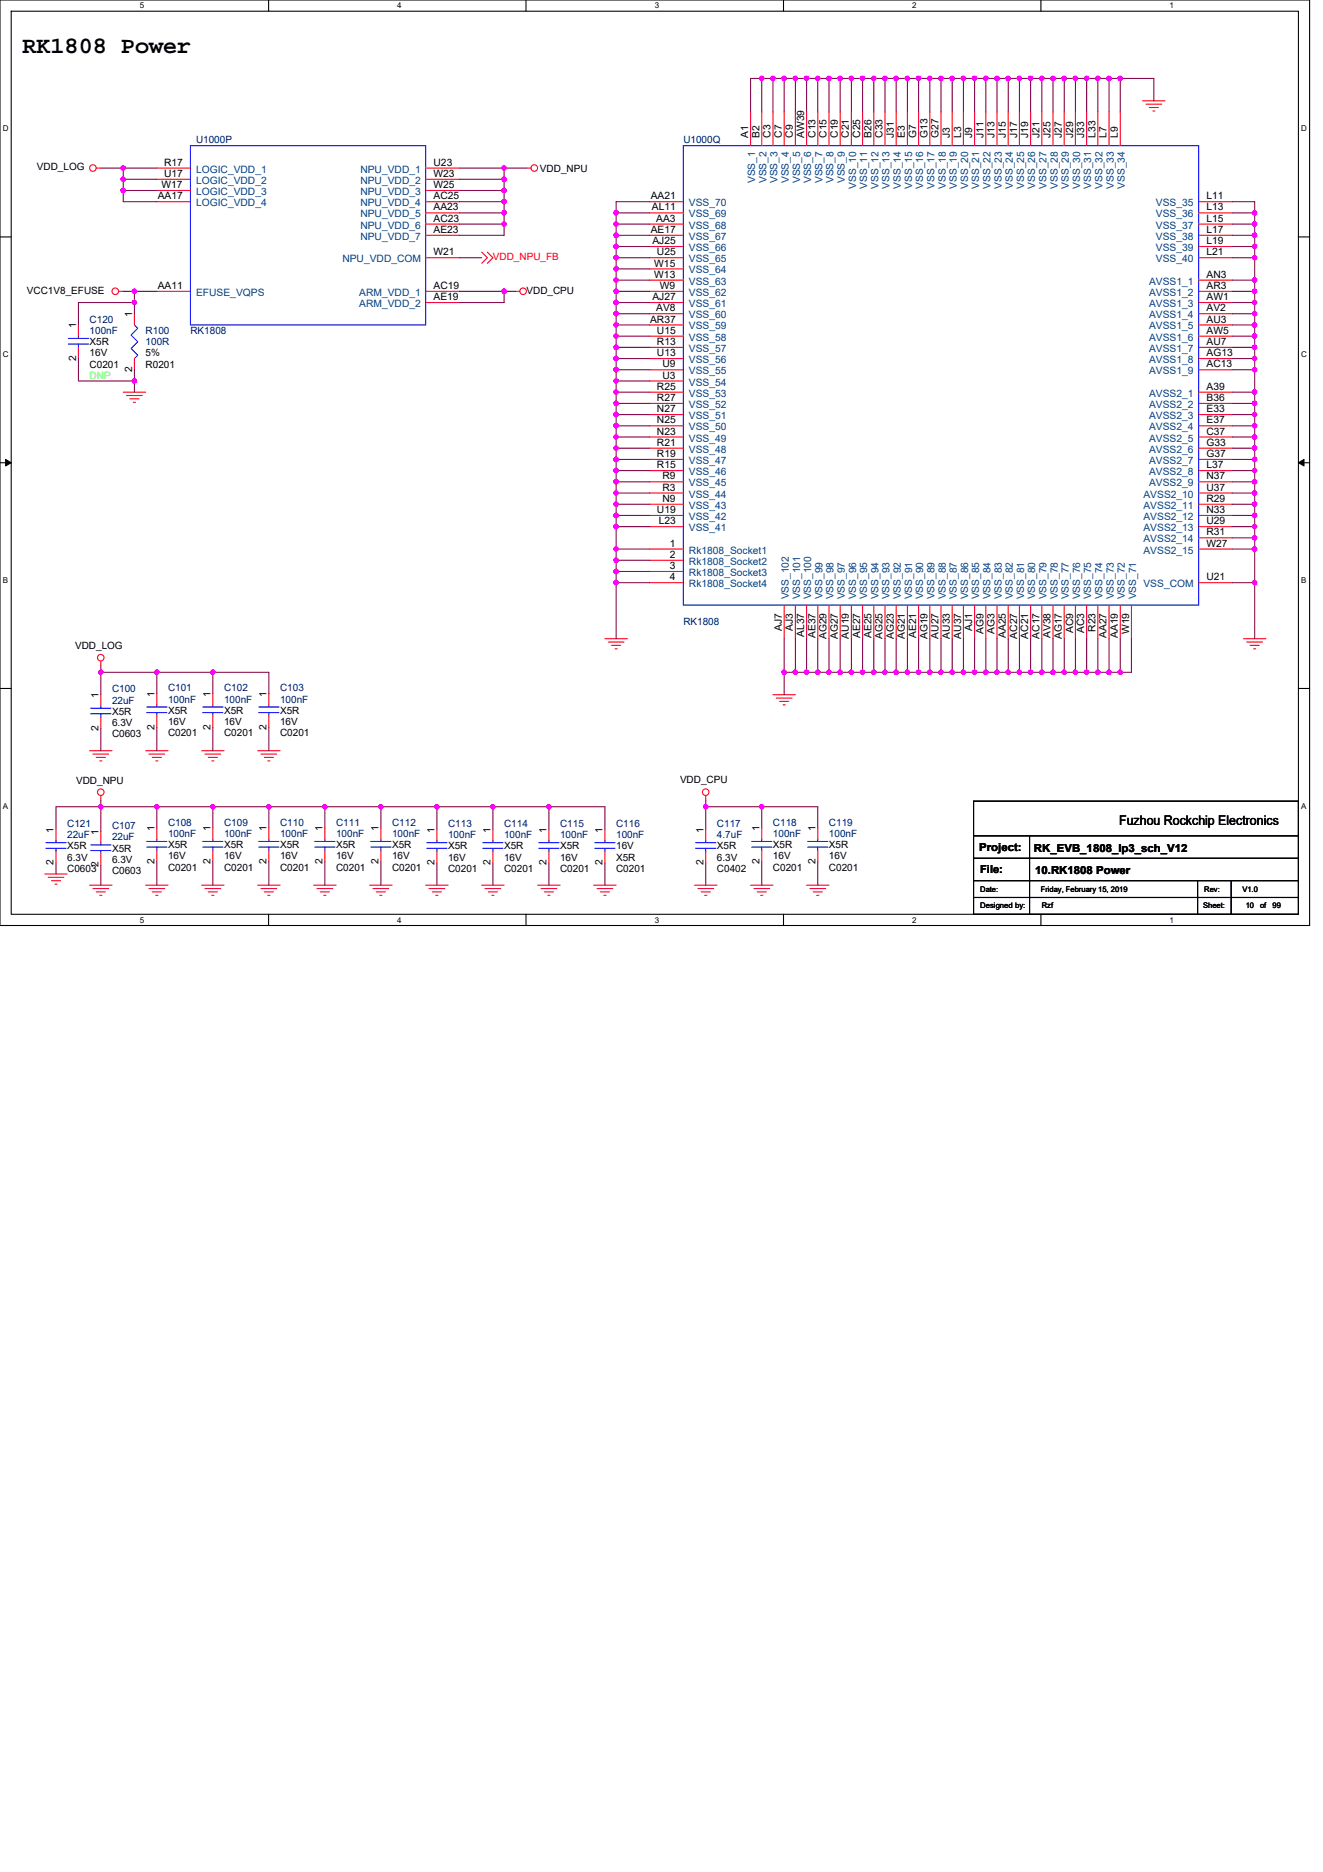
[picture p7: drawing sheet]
<svg xmlns="http://www.w3.org/2000/svg" width="210mm" height="297mm" viewBox="0 0 210 297" stroke-linecap="round" stroke-linejoin="round" font-family="sans-serif">
<path d="M0 0h207.9v146.9h-207.9zM1.8 1.8h204.3v143.3h-204.3z" fill="none" stroke="#000" stroke-width=".17"/>
<g fill="#fff">
<path d="M22.2 .2h.7v1.4h-.7z"/>
<path d="M22.2 145.3h.7v1.4h-.7z"/>
</g>
<path d="M42.6 0v1.8M42.6 145.1v1.8" fill="none" stroke="#000" stroke-width=".17"/>
<g fill="#fff">
<path d="M63.1 .2h.7v1.4h-.7z"/>
<path d="M63.1 145.3h.7v1.4h-.7z"/>
</g>
<path d="M83.5 0v1.8M83.5 145.1v1.8" fill="none" stroke="#000" stroke-width=".17"/>
<g fill="#fff">
<path d="M103.9 .2h.7v1.4h-.7z"/>
<path d="M103.9 145.3h.7v1.4h-.7z"/>
</g>
<path d="M124.4 0v1.8M124.4 145.1v1.8" fill="none" stroke="#000" stroke-width=".17"/>
<g fill="#fff">
<path d="M144.8 .2h.7v1.4h-.7z"/>
<path d="M144.8 145.3h.7v1.4h-.7z"/>
</g>
<path d="M165.2 0v1.8M165.2 145.1v1.8" fill="none" stroke="#000" stroke-width=".17"/>
<g fill="#fff">
<path d="M185.6 .2h.7v1.4h-.7z"/>
<path d="M185.6 145.3h.7v1.4h-.7z"/>
<path d="M.4 19.7h1v1.4h-1z"/>
<path d="M206.5 19.7h.9v1.4h-.9z"/>
<path d="M.4 55.5h1v1.4h-1z"/>
<path d="M206.5 55.5h.9v1.4h-.9z"/>
</g>
<path d="M0 37.6h1.8M206.1 37.6h1.8" fill="none" stroke="#000" stroke-width=".17"/>
<g fill="#fff">
<path d="M.4 91.3h.9v1.5h-.9z"/>
<path d="M206.5 91.3h.9v1.5h-.9z"/>
</g>
<path d="M0 73.4h1.8M206.1 73.4h1.8" fill="none" stroke="#000" stroke-width=".17"/>
<path d="M.9 72.9l.9 .5-.9 .5zM206.1 73.4l.9-.5v1z" fill="#000" stroke="#000" stroke-width=".16"/>
<g fill="#fff">
<path d="M.4 127.1h.9v1.5h-.9z"/>
<path d="M206.5 127.1h.9v1.5h-.9z"/>
</g>
<path d="M0 109.2h1.8M206.1 109.2h1.8M154.5 127.1h51.6v18h-51.6zM154.5 132.6h51.6M154.5 136.2h51.6M154.5 139.7h51.6M163.4 132.6v12.5M190.1 139.7v5.4M195.4 139.7v5.4M154.5 142.4h51.6" fill="none" stroke="#000" stroke-width=".17"/>
<g fill="none" stroke="#f00" stroke-width=".17">
<path d="M119.1 17.8v5.3M120.9 17.8v5.3M122.7 17.8v5.3M124.5 17.8v5.3M126.2 17.8v5.3M128 17.8v5.3M129.8 17.8v5.3M131.6 17.8v5.3M133.3 17.8v5.3M135.1 17.8v5.3M136.9 17.8v5.3M138.7 17.8v5.3"/>
<path d="M140.5 17.8v5.3M142.2 17.8v5.3M144 17.8v5.3M145.8 17.8v5.3M147.6 17.8v5.3M149.4 17.8v5.3M151.1 17.8v5.3M152.9 17.8v5.3M154.7 17.8v5.3M156.5 17.8v5.3M158.2 17.8v5.3M160 17.8v5.3"/>
<path d="M161.8 17.8v5.3M163.6 17.8v5.3M165.4 17.8v5.3M167.1 17.8v5.3M168.9 17.8v5.3M170.7 17.8v5.3M172.5 17.8v5.3M174.2 17.8v5.3M176 17.8v5.3M177.8 17.8v5.3M181.4 16h3.5M181.9 16.5h2.5"/>
<path d="M182.4 17.1h1.5M183 17.6h.3M15.3 26.7h.7M24.9 26.7h5.3M24.9 28.4h5.3M24.9 30.2h5.3M24.9 32h5.3M67.6 33.8h5.3M67.6 26.7h5.3M67.6 28.4h5.3M67.6 30.2h5.3M67.6 35.6h5.3"/>
<path d="M67.6 32h5.3M67.6 37.3h5.3M83.6 26.7h.7M103.1 32h5.4M103.1 37.3h5.4M103.1 35.6h5.4M103.1 33.8h5.4M103.1 39.1h5.4M190.2 32h5.4M190.2 33.8h5.4M190.2 35.6h5.4M190.2 37.3h5.4"/>
<path d="M190.2 39.1h5.4M12.4 51.6v1.7M12.4 55.1v1.8M18.8 46.2h.8M21.3 49.8v1.8M21.3 56.9v1.8M24.9 46.2h5.3M67.6 40.9h5.3M67.6 46.2h5.3M67.6 48h5.3M76.5 40l.8 .9-.8 .9M77.3 40l.9 .9-.9 .9"/>
<path d="M81.8 46.2h.7M103.1 55.1h5.4M103.1 40.9h5.4M103.1 58.7h5.4M103.1 56.9h5.4M103.1 53.3h5.4M103.1 46.2h5.4M103.1 44.4h5.4M103.1 42.7h5.4M103.1 48h5.4M103.1 49.8h5.4M103.1 51.6h5.4"/>
<path d="M190.2 56.9h5.4M190.2 44.4h5.4M190.2 46.2h5.4M190.2 48h5.4M190.2 49.8h5.4M190.2 51.6h5.4M190.2 53.3h5.4M190.2 55.1h5.4M190.2 58.7h5.4M190.2 40.9h5.4M19.6 62.2h3.5M20.1 62.8h2.5"/>
<path d="M20.6 63.3h1.5M21.2 63.8h.3M103.1 78.2h5.4M103.1 76.5h5.4M103.1 74.7h5.4M103.1 72.9h5.4M103.1 71.1h5.4M103.1 69.3h5.4M103.1 67.6h5.4M103.1 65.8h5.4M103.1 64h5.4M103.1 62.2h5.4"/>
<path d="M103.1 60.5h5.4M190.2 62.2h5.4M190.2 64h5.4M190.2 65.8h5.4M190.2 67.6h5.4M190.2 69.3h5.4M190.2 71.1h5.4M190.2 72.9h5.4M190.2 74.7h5.4M190.2 76.5h5.4M190.2 78.2h5.4M103.1 81.8h5.4"/>
<path d="M103.1 83.6h5.4M103.1 80h5.4M103.1 87.1h5.4M103.1 88.9h5.4M103.1 90.7h5.4M103.1 92.5h5.4M124.5 96v5.3M126.2 96v5.3M128 96v5.3M129.8 96v5.3M131.6 96v5.3M133.3 96v5.3"/>
<path d="M135.1 96v5.3M136.9 96v5.3M138.7 96v5.3M140.5 96v5.3M142.2 96v5.3M144 96v5.3M145.8 96v5.3M147.6 96v5.3M149.4 96v5.3M151.1 96v5.3M152.9 96v5.3M154.7 96v5.3"/>
<path d="M156.5 96v5.3M158.2 96v5.3M160 96v5.3M161.8 96v5.3M163.6 96v5.3M165.4 96v5.3M167.1 96v5.3M168.9 96v5.3M170.7 96v5.3M172.5 96v5.3M174.2 96v5.3M176 96v5.3"/>
<path d="M177.8 96v5.3M179.6 96v5.3M190.2 81.8h5.4M190.2 80h5.4M190.2 92.5h5.4M190.2 83.6h5.4M190.2 87.1h5.4M190.2 85.3h5.4M14.2 119.1h3.6M14.8 119.7h2.5M16 104.9v.7M16 110.2v1.8"/>
<path d="M16 113.8v1.8M23.1 119.1h3.6M23.6 119.7h2.5M24.9 110.1v1.7M24.9 113.6v1.8M32 119.1h3.6M32.5 119.7h2.5M33.8 110.1v1.7M33.8 113.6v1.8M40.9 119.1h3.5M41.4 119.7h2.5M42.7 110.1v1.7"/>
<path d="M42.7 113.6v1.8M96 101.3h3.6M96.5 101.9h2.5M97.1 102.4h1.4M97.6 103h.4M122.7 110.2h3.5M123.2 110.8h2.5M123.7 111.3h1.5M124.3 111.8h.3M197.4 101.3h3.5M197.9 101.9h2.5M198.4 102.4h1.5"/>
<path d="M199 103h.3M7.1 138.7h3.6M7.6 139.2h2.5M8.2 139.7h1.4M8.9 131.6v1.7M8.9 135.1v1.8M15.3 120.2h1.4M15.8 120.7h.4M16 126.2v.8M16 131.9v1.8M16 135.5v1.8M24.2 120.2h1.4"/>
<path d="M24.7 120.7h.4M24.9 131.4v1.8M24.9 135v1.7M33.1 120.2h1.4M33.6 120.7h.4M33.8 131.4v1.8M33.8 135v1.7M42 120.2h1.4M42.5 120.7h.3M42.7 131.4v1.8M42.7 135v1.7M51.6 131.4v1.8"/>
<path d="M51.6 135v1.7M60.5 131.4v1.8M60.5 135v1.7M69.3 131.6v1.7M69.3 135.1v1.8M78.2 131.6v1.7M78.2 135.1v1.8M87.1 131.6v1.7M87.1 135.1v1.8M96 131.6v1.7M96 135.1v1.8M112 126.2v.8"/>
<path d="M112 131.6v1.7M112 135.1v1.8M120.9 131.4v1.8M120.9 135v1.7M129.8 131.4v1.8M129.8 135v1.7M8.7 140.3h.4M14.2 140.5h3.6M14.8 141h2.5M15.3 141.5h1.4M15.8 142.1h.4M23.1 140.5h3.6"/>
<path d="M23.6 141h2.5M24.2 141.5h1.4M24.7 142.1h.4M32 140.5h3.6M32.5 141h2.5M33.1 141.5h1.4M33.6 142.1h.4M40.9 140.5h3.5M41.4 141h2.5M42 141.5h1.4M42.5 142.1h.3M49.8 140.5h3.5"/>
<path d="M50.3 141h2.5M50.8 141.5h1.5M51.4 142.1h.3M58.7 140.5h3.5M59.2 141h2.5M59.7 141.5h1.5M60.3 142.1h.3M67.6 140.5h3.5M68.1 141h2.5M68.6 141.5h1.5M69.2 142.1h.3M76.5 140.5h3.5"/>
<path d="M77 141h2.5M77.5 141.5h1.5M78.1 142.1h.3M85.3 140.5h3.6M85.9 141h2.5M86.4 141.5h1.4M87 142.1h.3M94.2 140.5h3.6M94.8 141h2.5M95.3 141.5h1.4M95.8 142.1h.4M110.2 140.5h3.6"/>
<path d="M110.8 141h2.5M111.3 141.5h1.4M111.8 142.1h.4M119.1 140.5h3.6M119.7 141h2.5M120.2 141.5h1.4M120.7 142.1h.4M128 140.5h3.6M128.5 141h2.5M129.1 141.5h1.4M129.6 142.1h.4"/>
<circle cx="14.7" cy="26.7" r=".52"/>
<circle cx="84.8" cy="26.7" r=".52"/>
<circle cx="18.3" cy="46.2" r=".52"/>
<circle cx="83" cy="46.2" r=".52"/>
<circle cx="16" cy="104.4" r=".52"/>
<circle cx="16" cy="125.7" r=".52"/>
<circle cx="112" cy="125.7" r=".52"/>
</g>
<g fill="none" stroke="#00f" stroke-width=".17">
<path d="M30.2 23.1h37.4v28.5h-37.4zM108.5 23.1h81.7v72.9h-81.7zM10.8 54.6h3.3M10.8 53.7h3.3M12.4 53.3v.4M12.4 54.6v.5M21.3 51.6l.6 .5-1.1 1.1 1.1 1-1.1 1.1 1.1 1.1-.6 .5M14.4 113.3h3.2M14.4 112.4h3.2M16 112v.4M16 113.3v.5M23.3 113.1h3.2"/>
<path d="M23.3 112.2h3.2M24.9 111.8v.4M24.9 113.1v.5M32.2 113.1h3.2M32.2 112.2h3.2M33.8 111.8v.4M33.8 113.1v.5M41.1 113.1h3.2M41.1 112.2h3.2M42.7 111.8v.4M42.7 113.1v.5M7.3 134.6h3.2"/>
<path d="M7.3 133.7h3.2M8.9 133.3v.4M8.9 134.6v.5M14.4 135h3.2M14.4 134.1h3.2M16 133.7v.4M16 135v.5M23.3 134.4h3.2M23.3 133.5h3.2M24.9 133.2v.3M24.9 134.4v.6M32.2 134.4h3.2"/>
<path d="M32.2 133.5h3.2M33.8 133.2v.3M33.8 134.4v.6M41.1 134.4h3.2M41.1 133.5h3.2M42.7 133.2v.3M42.7 134.4v.6M50 134.4h3.2M50 133.5h3.2M51.6 133.2v.3M51.6 134.4v.6M58.8 134.4h3.3"/>
<path d="M58.8 133.5h3.3M60.5 133.2v.3M60.5 134.4v.6M67.7 134.6h3.3M67.7 133.7h3.3M69.3 133.3v.4M69.3 134.6v.5M76.6 134.6h3.2M76.6 133.7h3.2M78.2 133.3v.4M78.2 134.6v.5M85.5 134.6h3.2"/>
<path d="M85.5 133.7h3.2M87.1 133.3v.4M87.1 134.6v.5M94.4 134.6h3.2M94.4 133.7h3.2M96 133.3v.4M96 134.6v.5M110.4 134.6h3.2M110.4 133.7h3.2M112 133.3v.4M112 134.6v.5M119.3 134.4h3.2"/>
<path d="M119.3 133.5h3.2M120.9 133.2v.3M120.9 134.4v.6M128.2 134.4h3.2M128.2 133.5h3.2M129.8 133.2v.3M129.8 134.4v.6"/>
</g>
<g fill="none" stroke="#800040" stroke-width=".17">
<path d="M120.9 12.4h-1.8v5.4M120.9 12.4h1.8M120.9 12.4v5.4M122.7 12.4v5.4M122.7 12.4h1.8M124.5 12.4v5.4M124.5 12.4h1.7M126.2 12.4v5.4M126.2 12.4h1.8M128 12.4v5.4M128 12.4h1.8M129.8 12.4v5.4"/>
<path d="M129.8 12.4h1.8M131.6 12.4v5.4M131.6 12.4h1.7M133.3 12.4v5.4M133.4 12.4h1.7M135.1 12.4v5.4M135.1 12.4h1.8M136.9 12.4h1.8M136.9 12.4v5.4M138.7 12.4v5.4M138.7 12.4h1.8M140.5 12.4v5.4"/>
<path d="M140.5 12.4h1.7M142.2 12.4v5.4M142.2 12.4h1.8M144 12.4v5.4M144 12.4h1.8M145.8 12.4v5.4M145.8 12.4h1.8M147.6 12.4h1.8M147.6 12.4v5.4M149.4 12.4v5.4M149.4 12.4h1.7M151.1 12.4v5.4"/>
<path d="M151.1 12.4h1.8M152.9 12.4v5.4M152.9 12.4h1.8M154.7 12.4v5.4M154.7 12.4h1.8M156.5 12.4v5.4M156.5 12.4h1.7M158.2 12.4v5.4M158.2 12.4h1.8M160 12.4v5.4M160 12.4h1.8M161.8 12.4v5.4"/>
<path d="M161.8 12.4h1.8M163.6 12.4h1.8M163.6 12.4v5.4M165.4 12.4v5.4M165.4 12.4h1.7M167.1 12.4v5.4M167.1 12.4h1.8M170.7 12.4h-1.8v5.4M170.7 12.4v5.4M170.7 12.4h1.8M174.2 12.4h-1.7v5.4M176 12.4h1.8"/>
<path d="M176 12.4h-1.8v5.4M176 12.4v5.4M183.1 16v-3.6h-5.3v5.4M16 26.7h3.6M19.6 26.7h5.3M19.6 28.4h5.3M19.6 30.2h5.3M19.6 26.7v1.7M19.6 28.4v1.8M19.6 30.2v1.8h5.3M72.9 26.7h7.1M72.9 28.4h7.1"/>
<path d="M72.9 33.8h7.1M80 26.7v1.7M80 28.4v1.8h-7.1M80 30.2v1.8h-7.1M80 32v3.6h-7.1M80 35.6v1.7h-7.1M80 26.7h3.6M97.8 33.8h5.3M97.8 35.6h5.3M97.8 37.3h5.3M97.8 39.1h5.3M97.8 33.8v1.8"/>
<path d="M97.8 35.6v1.7M97.8 37.3v1.8M97.8 39.1v1.8M103.1 32h-5.3v1.8M195.6 32h3.5v3.6M195.6 33.8h3.5M195.6 35.6h3.5M195.6 37.3h3.5M195.6 39.1h3.5M199.1 35.6v3.5M199.1 39.1v1.8M12.4 56.9v3.6h8.9"/>
<path d="M19.6 46.2h1.7M21.3 46.2v1.8M21.3 46.2h3.6M21.3 58.7v1.8M21.3 48h-8.9v3.6M21.3 48v1.8M72.9 46.2h7.1M72.9 40.9h3.6M81.8 46.2h-1.8v1.8h-7.1M97.8 40.9h5.3M97.8 42.7h5.3M97.8 44.4h5.3"/>
<path d="M97.8 46.2h5.3M97.8 48h5.3M97.8 49.8h5.3M97.8 51.6h5.3M97.8 53.3h5.3M97.8 55.1h5.3M97.8 56.9h5.3M97.8 58.7h5.3M97.8 40.9v1.8M97.8 42.7v1.7M97.8 44.4v1.8M97.8 46.2v1.8"/>
<path d="M97.8 48v1.8M97.8 49.8v1.8M97.8 51.6v1.7M97.8 53.3v1.8M97.8 55.1v1.8M97.8 56.9v1.8M97.8 58.7v1.8M195.6 40.9h3.5M195.6 44.4h3.5M195.6 46.2h3.5M195.6 48h3.5M195.6 49.8h3.5"/>
<path d="M195.6 51.6h3.5M195.6 53.3h3.5M195.6 55.1h3.5M195.6 56.9h3.5M195.6 58.7h3.5M199.1 40.9v3.5M199.1 44.4v1.8M199.1 46.2v3.6M199.1 49.8v1.8M199.1 51.6v1.7M199.1 53.3v3.6M199.1 56.9v1.8"/>
<path d="M199.1 58.7v3.5M21.3 60.5v1.7M97.8 60.5h5.3M97.8 62.2h5.3M97.8 64h5.3M97.8 65.8h5.3M97.8 67.6h5.3M97.8 69.3h5.3M97.8 71.1h5.3M97.8 72.9h5.3M97.8 74.7h5.3M97.8 76.5h5.3"/>
<path d="M97.8 78.2h5.3M97.8 60.5v1.7M97.8 62.2v1.8M97.8 64v1.8M97.8 65.8v1.8M97.8 67.6v1.7M97.8 69.3v1.8M97.8 71.1v1.8M97.8 72.9v1.8M97.8 74.7v1.8M97.8 76.5v1.7M97.8 78.2v1.8"/>
<path d="M195.6 62.2h3.5M195.6 64h3.5M195.6 65.8h3.5M195.6 67.6h3.5M195.6 69.3h3.5M195.6 71.1h3.5M195.6 72.9h3.5M195.6 74.7h3.5M195.6 76.5h3.5M195.6 78.2h3.5M199.1 62.2v3.6M199.1 65.8v3.5"/>
<path d="M199.1 69.3v1.8M199.1 71.1v5.4M199.1 76.5v1.7M199.1 78.2v1.8M97.8 80h5.3M97.8 81.8h5.3M97.8 83.6h5.3M97.8 88.9h5.3M97.8 80v1.8M97.8 81.8v1.8M97.8 83.6v3.5M97.8 88.9v1.8"/>
<path d="M103.1 87.1h-5.3v1.8M103.1 90.7h-5.3v1.8M103.1 92.5h-5.3v8.8M195.6 83.6h3.5v1.7M195.6 80h3.5M195.6 81.8h3.5M195.6 85.3h3.5M195.6 87.1h3.5v5.4M195.6 92.5h3.5v8.8M199.1 80v3.6M199.1 85.3v1.8M16 105.6v1.1"/>
<path d="M16 106.7v3.5M16 106.7h8.9M16 115.6v3.5M24.9 106.7h8.9M24.9 106.7v3.4M24.9 115.4v3.7M33.8 106.7h8.9v3.4M33.8 106.7v3.4M33.8 115.4v3.7M42.7 115.4v3.7M124.5 106.7v3.5M124.5 101.3v5.4"/>
<path d="M124.5 106.7h1.7M126.2 101.3v5.4M126.2 106.7h1.8M128 101.3v5.4M128 106.7h1.8M129.8 101.3v5.4M129.8 106.7h1.8M131.6 101.3v5.4M131.6 106.7h1.7M133.3 101.3v5.4M133.4 106.7h1.7M135.1 101.3v5.4"/>
<path d="M135.1 106.7h1.8M136.9 101.3v5.4M136.9 106.7h1.8M138.7 101.3v5.4M138.7 106.7h1.8M140.5 101.3v5.4M140.5 106.7h1.7M142.2 106.7h1.8M142.2 101.3v5.4M144 106.7h1.8M144 101.3v5.4M145.8 106.7h1.8"/>
<path d="M145.8 101.3v5.4M147.6 106.7h1.8M147.6 101.3v5.4M149.4 101.3v5.4M149.4 106.7h1.7M151.1 101.3v5.4M151.1 106.7h1.8M152.9 101.3v5.4M152.9 106.7h1.8M154.7 106.7h1.8M154.7 101.3v5.4M156.5 101.3v5.4"/>
<path d="M156.5 106.7h1.7M158.2 101.3v5.4M158.2 106.7h1.8M160 101.3v5.4M160 106.7h1.8M161.8 106.7h1.8M161.8 101.3v5.4M163.6 106.7h1.8M163.6 101.3v5.4M165.4 101.3v5.4M165.4 106.7h1.7M167.1 101.3v5.4"/>
<path d="M167.1 106.7h1.8M168.9 101.3v5.4M168.9 106.7h1.8M170.7 101.3v5.4M170.7 106.7h1.8M172.5 101.3v5.4M172.5 106.7h1.7M174.2 101.3v5.4M174.2 106.7h1.8M176 101.3v5.4h1.8M179.6 101.3v5.4h-1.8v-5.4M8.9 136.9v1.8"/>
<path d="M16 127v1M16 128h8.9M16 137.3v3.2M16 128v3.9M16 128h-7.1v3.6M24.9 128h8.9M24.9 136.7v3.8M24.9 128v3.4M33.8 128h8.9M33.8 128v3.4M33.8 136.7v3.8M42.7 128v3.4"/>
<path d="M42.7 136.7v3.8M42.7 128h8.9v3.4M51.6 128h8.9v3.4M51.6 136.7v3.8M60.5 128h8.8M60.5 136.7v3.8M69.3 128h8.9M69.3 128v3.6M69.3 136.9v3.6M78.2 128h8.9M78.2 136.9v3.6M78.2 128v3.6"/>
<path d="M87.1 136.9v3.6M87.1 128h8.9v3.6M87.1 128v3.6M96 136.9v3.6M112 128h8.9M112 136.9v3.6M112 127v1M112 128v3.6M120.9 128v3.4M120.9 136.7v3.8M120.9 128h8.9v3.4M129.8 136.7v3.8"/>
</g>
<g fill="#f0f" stroke="#f0f" stroke-width=".17">
<circle cx="19.5" cy="26.7" r=".35"/>
<circle cx="19.5" cy="28.4" r=".35"/>
<circle cx="19.5" cy="30.2" r=".35"/>
<circle cx="80" cy="26.7" r=".35"/>
<circle cx="42.7" cy="128" r=".35"/>
<circle cx="69.3" cy="128" r=".35"/>
<circle cx="60.4" cy="128" r=".35"/>
<circle cx="51.5" cy="128" r=".35"/>
<circle cx="16" cy="128" r=".35"/>
<circle cx="33.8" cy="128" r=".35"/>
<circle cx="24.9" cy="128" r=".35"/>
<circle cx="16" cy="106.7" r=".35"/>
<circle cx="33.8" cy="106.7" r=".35"/>
<circle cx="24.9" cy="106.7" r=".35"/>
<circle cx="87.1" cy="128" r=".35"/>
<circle cx="78.2" cy="128" r=".35"/>
<circle cx="120.9" cy="128" r=".35"/>
<circle cx="112" cy="128" r=".35"/>
<circle cx="128" cy="106.7" r=".35"/>
<circle cx="131.6" cy="106.7" r=".35"/>
<circle cx="129.8" cy="106.7" r=".35"/>
<circle cx="133.3" cy="106.7" r=".35"/>
<circle cx="136.9" cy="106.7" r=".35"/>
<circle cx="135.1" cy="106.7" r=".35"/>
<circle cx="138.7" cy="106.7" r=".35"/>
<circle cx="142.2" cy="106.7" r=".35"/>
<circle cx="140.4" cy="106.7" r=".35"/>
<circle cx="147.6" cy="106.7" r=".35"/>
<circle cx="145.8" cy="106.7" r=".35"/>
<circle cx="144" cy="106.7" r=".35"/>
<circle cx="151.1" cy="106.7" r=".35"/>
<circle cx="149.3" cy="106.7" r=".35"/>
<circle cx="152.9" cy="106.7" r=".35"/>
<circle cx="154.7" cy="106.7" r=".35"/>
<circle cx="163.6" cy="106.7" r=".35"/>
<circle cx="158.2" cy="106.7" r=".35"/>
<circle cx="156.5" cy="106.7" r=".35"/>
<circle cx="161.8" cy="106.7" r=".35"/>
<circle cx="160" cy="106.7" r=".35"/>
<circle cx="167.1" cy="106.7" r=".35"/>
<circle cx="165.3" cy="106.7" r=".35"/>
<circle cx="168.9" cy="106.7" r=".35"/>
<circle cx="170.7" cy="106.7" r=".35"/>
<circle cx="172.5" cy="106.7" r=".35"/>
<circle cx="126.2" cy="12.4" r=".35"/>
<circle cx="128" cy="12.4" r=".35"/>
<circle cx="131.6" cy="12.4" r=".35"/>
<circle cx="129.8" cy="12.4" r=".35"/>
<circle cx="133.3" cy="12.4" r=".35"/>
<circle cx="135.1" cy="12.4" r=".35"/>
<circle cx="136.9" cy="12.4" r=".35"/>
<circle cx="138.7" cy="12.4" r=".35"/>
<circle cx="140.4" cy="12.4" r=".35"/>
<circle cx="147.6" cy="12.4" r=".35"/>
<circle cx="149.3" cy="12.4" r=".35"/>
<circle cx="144" cy="12.4" r=".35"/>
<circle cx="142.2" cy="12.4" r=".35"/>
<circle cx="145.8" cy="12.4" r=".35"/>
<circle cx="151.1" cy="12.4" r=".35"/>
<circle cx="152.9" cy="12.4" r=".35"/>
<circle cx="154.7" cy="12.4" r=".35"/>
<circle cx="158.2" cy="12.4" r=".35"/>
<circle cx="156.5" cy="12.4" r=".35"/>
<circle cx="160" cy="12.4" r=".35"/>
<circle cx="161.8" cy="12.4" r=".35"/>
<circle cx="199.1" cy="33.8" r=".35"/>
<circle cx="199.1" cy="35.5" r=".35"/>
<circle cx="199.1" cy="37.3" r=".35"/>
<circle cx="199.1" cy="39.1" r=".35"/>
<circle cx="199.1" cy="40.9" r=".35"/>
<circle cx="199.1" cy="46.2" r=".35"/>
<circle cx="199.1" cy="48" r=".35"/>
<circle cx="199.1" cy="49.8" r=".35"/>
<circle cx="199.1" cy="51.5" r=".35"/>
<circle cx="199.1" cy="53.3" r=".35"/>
<circle cx="199.1" cy="55.1" r=".35"/>
<circle cx="199.1" cy="56.9" r=".35"/>
<circle cx="199.1" cy="62.2" r=".35"/>
<circle cx="199.1" cy="64" r=".35"/>
<circle cx="199.1" cy="65.8" r=".35"/>
<circle cx="199.1" cy="67.6" r=".35"/>
<circle cx="199.1" cy="69.3" r=".35"/>
<circle cx="199.1" cy="71.1" r=".35"/>
<circle cx="199.1" cy="74.7" r=".35"/>
<circle cx="199.1" cy="76.4" r=".35"/>
<circle cx="199.1" cy="78.2" r=".35"/>
<circle cx="199.1" cy="80" r=".35"/>
<circle cx="199.1" cy="81.8" r=".35"/>
<circle cx="199.1" cy="83.6" r=".35"/>
<circle cx="80" cy="28.4" r=".35"/>
<circle cx="80" cy="30.2" r=".35"/>
<circle cx="80" cy="32" r=".35"/>
<circle cx="80" cy="33.8" r=".35"/>
<circle cx="80" cy="35.5" r=".35"/>
<circle cx="124.4" cy="106.7" r=".35"/>
<circle cx="126.2" cy="106.7" r=".35"/>
<circle cx="97.8" cy="33.8" r=".35"/>
<circle cx="97.8" cy="35.5" r=".35"/>
<circle cx="97.8" cy="39.1" r=".35"/>
<circle cx="97.8" cy="37.3" r=".35"/>
<circle cx="97.8" cy="40.9" r=".35"/>
<circle cx="97.8" cy="42.7" r=".35"/>
<circle cx="97.8" cy="44.4" r=".35"/>
<circle cx="97.8" cy="46.2" r=".35"/>
<circle cx="97.8" cy="48" r=".35"/>
<circle cx="97.8" cy="49.8" r=".35"/>
<circle cx="97.8" cy="53.3" r=".35"/>
<circle cx="97.8" cy="51.5" r=".35"/>
<circle cx="97.8" cy="56.9" r=".35"/>
<circle cx="97.8" cy="55.1" r=".35"/>
<circle cx="97.8" cy="58.7" r=".35"/>
<circle cx="97.8" cy="62.2" r=".35"/>
<circle cx="97.8" cy="60.4" r=".35"/>
<circle cx="97.8" cy="64" r=".35"/>
<circle cx="97.8" cy="65.8" r=".35"/>
<circle cx="97.8" cy="69.3" r=".35"/>
<circle cx="97.8" cy="67.6" r=".35"/>
<circle cx="97.8" cy="71.1" r=".35"/>
<circle cx="97.8" cy="72.9" r=".35"/>
<circle cx="97.8" cy="76.4" r=".35"/>
<circle cx="97.8" cy="74.7" r=".35"/>
<circle cx="97.8" cy="80" r=".35"/>
<circle cx="97.8" cy="78.2" r=".35"/>
<circle cx="97.8" cy="81.8" r=".35"/>
<circle cx="97.8" cy="83.6" r=".35"/>
<circle cx="199.1" cy="44.4" r=".35"/>
<circle cx="199.1" cy="58.7" r=".35"/>
<circle cx="199.1" cy="72.9" r=".35"/>
<circle cx="120.9" cy="12.4" r=".35"/>
<circle cx="122.7" cy="12.4" r=".35"/>
<circle cx="124.4" cy="12.4" r=".35"/>
<circle cx="163.6" cy="12.4" r=".35"/>
<circle cx="165.3" cy="12.4" r=".35"/>
<circle cx="167.1" cy="12.4" r=".35"/>
<circle cx="168.9" cy="12.4" r=".35"/>
<circle cx="199.1" cy="87.1" r=".35"/>
<circle cx="21.3" cy="46.2" r=".35"/>
<circle cx="174.2" cy="106.7" r=".35"/>
<circle cx="176" cy="106.7" r=".35"/>
<circle cx="177.8" cy="106.7" r=".35"/>
<circle cx="80" cy="46.2" r=".35"/>
<circle cx="177.8" cy="12.4" r=".35"/>
<circle cx="170.7" cy="12.4" r=".35"/>
<circle cx="172.5" cy="12.4" r=".35"/>
<circle cx="174.2" cy="12.4" r=".35"/>
<circle cx="176" cy="12.4" r=".35"/>
<circle cx="199.1" cy="85.3" r=".35"/>
<circle cx="199.1" cy="92.4" r=".35"/>
<circle cx="97.8" cy="87.1" r=".35"/>
<circle cx="97.8" cy="88.9" r=".35"/>
<circle cx="97.8" cy="90.7" r=".35"/>
<circle cx="97.8" cy="92.4" r=".35"/>
<circle cx="21.3" cy="48" r=".35"/>
<circle cx="21.3" cy="60.4" r=".35"/>
</g>
<text font-size="3.7" x="3.6" y="8.5">RK1808 Power</text>
<text font-size="2.1" x="177.6" y="131">Fuzhou Rockchip Electronics</text>
<g font-size="1.8">
<text x="155.4" y="135">Project:</text>
<text x="164.1" y="135.1">RK_EVB_1808_lp3_sch_V12</text>
<text x="155.6" y="138.5">File:</text>
<text x="164.3" y="138.7">10.RK1808 Power</text>
</g>
<g font-size="1.6" fill="#000080">
<text x="31.1" y="22.8">U1000P</text>
<text x="108.5" y="22.8">U1000Q</text>
<text x="14.2" y="51.2">C120</text>
<text x="14.2" y="53">100nF</text>
<text x="23.1" y="53">R100</text>
<text x="30.2" y="53">RK1808</text>
<text x="23.1" y="54.8">100R</text>
<text x="108.5" y="99.2">RK1808</text>
<text x="17.8" y="109.9">C100</text>
<text x="17.8" y="111.7">22uF</text>
<text x="26.7" y="109.7">C101</text>
<text x="26.7" y="111.5">100nF</text>
<text x="35.6" y="109.7">C102</text>
<text x="35.6" y="111.5">100nF</text>
<text x="44.4" y="109.7">C103</text>
<text x="44.4" y="111.5">100nF</text>
<text x="10.7" y="131.2">C121</text>
<text x="17.8" y="131.6">C107</text>
<text x="26.7" y="131">C108</text>
<text x="35.6" y="131">C109</text>
<text x="44.4" y="131">C110</text>
<text x="53.3" y="131">C111</text>
<text x="62.2" y="131">C112</text>
<text x="71.1" y="131.2">C113</text>
<text x="80" y="131.2">C114</text>
<text x="88.9" y="131.2">C115</text>
<text x="97.8" y="131.2">C116</text>
<text x="113.8" y="131.2">C117</text>
<text x="122.7" y="131">C118</text>
<text x="131.6" y="131">C119</text>
<text x="10.7" y="133">22uF</text>
<text x="17.8" y="133.3">22uF</text>
<text x="26.7" y="132.8">100nF</text>
<text x="35.6" y="132.8">100nF</text>
<text x="44.4" y="132.8">100nF</text>
<text x="53.3" y="132.8">100nF</text>
<text x="62.2" y="132.8">100nF</text>
<text x="71.1" y="133">100nF</text>
<text x="80" y="133">100nF</text>
<text x="88.9" y="133">100nF</text>
<text x="97.8" y="133">100nF</text>
<text x="113.8" y="133">4.7uF</text>
<text x="122.7" y="132.8">100nF</text>
<text x="131.6" y="132.8">100nF</text>
</g>
<g font-size="1.6">
<text x="118.7" y="21.9" transform="rotate(-90 118.7 21.9)">A1</text>
<text x="120.5" y="21.9" transform="rotate(-90 120.5 21.9)">B2</text>
<text x="122.3" y="21.9" transform="rotate(-90 122.3 21.9)">C3</text>
<text x="124.1" y="21.9" transform="rotate(-90 124.1 21.9)">C7</text>
<text x="125.9" y="21.9" transform="rotate(-90 125.9 21.9)">C9</text>
<text x="127.6" y="21.9" transform="rotate(-90 127.6 21.9)">AW39</text>
<text x="129.4" y="21.9" transform="rotate(-90 129.4 21.9)">C13</text>
<text x="131.2" y="21.9" transform="rotate(-90 131.2 21.9)">C15</text>
<text x="133" y="21.9" transform="rotate(-90 133 21.9)">C19</text>
<text x="134.7" y="21.9" transform="rotate(-90 134.7 21.9)">C21</text>
<text x="136.5" y="21.9" transform="rotate(-90 136.5 21.9)">C25</text>
<text x="138.3" y="21.9" transform="rotate(-90 138.3 21.9)">B26</text>
<text x="140.1" y="21.9" transform="rotate(-90 140.1 21.9)">C33</text>
<text x="141.9" y="21.9" transform="rotate(-90 141.9 21.9)">J31</text>
<text x="143.6" y="21.9" transform="rotate(-90 143.6 21.9)">E3</text>
<text x="145.4" y="21.9" transform="rotate(-90 145.4 21.9)">G7</text>
<text x="147.2" y="21.9" transform="rotate(-90 147.2 21.9)">G13</text>
<text x="149" y="21.9" transform="rotate(-90 149 21.9)">G27</text>
<text x="150.7" y="21.9" transform="rotate(-90 150.7 21.9)">J3</text>
<text x="152.5" y="21.9" transform="rotate(-90 152.5 21.9)">L3</text>
<text x="154.3" y="21.9" transform="rotate(-90 154.3 21.9)">J9</text>
<text x="156.1" y="21.9" transform="rotate(-90 156.1 21.9)">J11</text>
<text x="157.9" y="21.9" transform="rotate(-90 157.9 21.9)">J13</text>
<text x="159.6" y="21.9" transform="rotate(-90 159.6 21.9)">J15</text>
<text x="161.4" y="21.9" transform="rotate(-90 161.4 21.9)">J17</text>
<text x="163.2" y="21.9" transform="rotate(-90 163.2 21.9)">J19</text>
<text x="165" y="21.9" transform="rotate(-90 165 21.9)">J21</text>
<text x="166.8" y="21.9" transform="rotate(-90 166.8 21.9)">J25</text>
<text x="168.5" y="21.9" transform="rotate(-90 168.5 21.9)">J27</text>
<text x="170.3" y="21.9" transform="rotate(-90 170.3 21.9)">J29</text>
<text x="172.1" y="21.9" transform="rotate(-90 172.1 21.9)">J33</text>
<text x="173.9" y="21.9" transform="rotate(-90 173.9 21.9)">L33</text>
<text x="175.6" y="21.9" transform="rotate(-90 175.6 21.9)">L7</text>
<text x="177.4" y="21.9" transform="rotate(-90 177.4 21.9)">L9</text>
<text x="5.9" y="27">VDD_LOG</text>
<text x="25.6" y="29.8">W17</text>
<text x="26" y="26.3">R17</text>
<text x="26" y="28.1">U17</text>
<text x="68.8" y="26.3">U23</text>
<text x="68.8" y="28.1">W23</text>
<text x="68.8" y="29.8">W25</text>
<text x="85.7" y="27.4">VDD_NPU</text>
<text x="25" y="31.6">AA17</text>
<text x="68.8" y="33.4">AA23</text>
<text x="68.8" y="35.2">AC23</text>
<text x="68.8" y="31.6">AC25</text>
<text x="103.3" y="31.6">AA21</text>
<text x="103.5" y="33.4">AL11</text>
<text x="104.2" y="35.2">AA3</text>
<text x="191.5" y="31.6">L11</text>
<text x="191.5" y="33.4">L13</text>
<text x="191.5" y="35.2">L15</text>
<text x="68.8" y="37">AE23</text>
<text x="68.8" y="40.5">W21</text>
<text x="103.3" y="37">AE17</text>
<text x="103.5" y="38.7">AJ25</text>
<text x="104.3" y="40.5">U25</text>
<text x="191.5" y="37">L17</text>
<text x="191.5" y="38.7">L19</text>
<text x="191.5" y="40.5">L21</text>
<text x="4.3" y="46.6">VCC1V8_EFUSE</text>
<text x="25" y="45.8">AA11</text>
<text x="68.8" y="45.8">AC19</text>
<text x="68.8" y="47.6">AE19</text>
<text x="83.6" y="46.6">VDD_CPU</text>
<text x="103.5" y="47.6">AJ27</text>
<text x="103.8" y="44.1">W13</text>
<text x="103.8" y="42.3">W15</text>
<text x="104.7" y="45.8">W9</text>
<text x="191.5" y="44.1">AN3</text>
<text x="191.5" y="45.8">AR3</text>
<text x="191.5" y="47.6">AW1</text>
<text x="12.1" y="52.1" transform="rotate(-90 12.1 52.1)">1</text>
<text x="21" y="50.3" transform="rotate(-90 21 50.3)">1</text>
<text x="103.2" y="51.2">AR37</text>
<text x="104.2" y="49.4">AV8</text>
<text x="104.3" y="53">U15</text>
<text x="191.5" y="49.4">AV2</text>
<text x="191.5" y="51.2">AU3</text>
<text x="191.5" y="53">AW5</text>
<text x="12.1" y="57.3" transform="rotate(-90 12.1 57.3)">2</text>
<text x="14.2" y="58.3">C0201</text>
<text x="14.2" y="54.8">X5R</text>
<text x="14.2" y="56.5">16V</text>
<text x="21" y="59.1" transform="rotate(-90 21 59.1)">2</text>
<text x="23.1" y="58.3">R0201</text>
<text x="23.1" y="56.5">5%</text>
<text x="104.3" y="54.7">R13</text>
<text x="104.3" y="56.5">U13</text>
<text x="105.2" y="58.3">U9</text>
<text x="191.5" y="56.5">AG13</text>
<text x="191.5" y="54.7">AU7</text>
<text x="191.5" y="58.3">AC13</text>
<text x="104.3" y="65.4">N27</text>
<text x="104.3" y="63.6">R27</text>
<text x="104.3" y="61.8">R25</text>
<text x="105.2" y="60.1">U3</text>
<text x="191.5" y="61.8">A39</text>
<text x="191.5" y="63.6">B36</text>
<text x="191.5" y="65.4">E33</text>
<text x="104.3" y="70.7">R21</text>
<text x="104.3" y="69">N23</text>
<text x="104.3" y="67.2">N25</text>
<text x="191.5" y="67.2">E37</text>
<text x="191.5" y="69">C37</text>
<text x="191.5" y="70.7">G33</text>
<text x="104.3" y="74.3">R15</text>
<text x="104.3" y="72.5">R19</text>
<text x="105.2" y="77.9">R3</text>
<text x="105.2" y="76.1">R9</text>
<text x="191.5" y="77.9">U37</text>
<text x="191.5" y="72.5">G37</text>
<text x="191.5" y="74.3">L37</text>
<text x="191.5" y="76.1">N37</text>
<text x="104.3" y="81.4">U19</text>
<text x="104.5" y="83.2">L23</text>
<text x="105.2" y="79.6">N9</text>
<text x="191.5" y="81.4">N33</text>
<text x="191.5" y="79.6">R29</text>
<text x="191.5" y="83.2">U29</text>
<text x="106.3" y="86.7">1</text>
<text x="106.3" y="88.5">2</text>
<text x="191.5" y="86.7">W27</text>
<text x="191.5" y="85">R31</text>
<text x="106.3" y="90.3">3</text>
<text x="106.3" y="92.1">4</text>
<text x="191.5" y="92.1">U21</text>
<text x="124.1" y="100.1" transform="rotate(-90 124.1 100.1)">AJ7</text>
<text x="125.9" y="100.1" transform="rotate(-90 125.9 100.1)">AJ3</text>
<text x="127.6" y="101.1" transform="rotate(-90 127.6 101.1)">AL37</text>
<text x="129.4" y="101.2" transform="rotate(-90 129.4 101.2)">AE37</text>
<text x="131.2" y="101.4" transform="rotate(-90 131.2 101.4)">AG29</text>
<text x="133" y="101.4" transform="rotate(-90 133 101.4)">AG27</text>
<text x="134.7" y="101.3" transform="rotate(-90 134.7 101.3)">AU19</text>
<text x="136.5" y="101.2" transform="rotate(-90 136.5 101.2)">AE27</text>
<text x="138.3" y="101.2" transform="rotate(-90 138.3 101.2)">AE25</text>
<text x="140.1" y="101.4" transform="rotate(-90 140.1 101.4)">AG25</text>
<text x="141.9" y="101.4" transform="rotate(-90 141.9 101.4)">AG23</text>
<text x="143.6" y="101.4" transform="rotate(-90 143.6 101.4)">AG21</text>
<text x="145.4" y="101.2" transform="rotate(-90 145.4 101.2)">AE21</text>
<text x="147.2" y="101.4" transform="rotate(-90 147.2 101.4)">AG19</text>
<text x="149" y="101.3" transform="rotate(-90 149 101.3)">AU27</text>
<text x="150.7" y="101.3" transform="rotate(-90 150.7 101.3)">AU33</text>
<text x="152.5" y="101.3" transform="rotate(-90 152.5 101.3)">AU37</text>
<text x="154.3" y="100.1" transform="rotate(-90 154.3 100.1)">AJ1</text>
<text x="156.1" y="100.5" transform="rotate(-90 156.1 100.5)">AG9</text>
<text x="157.9" y="100.5" transform="rotate(-90 157.9 100.5)">AG3</text>
<text x="159.6" y="101.2" transform="rotate(-90 159.6 101.2)">AA25</text>
<text x="161.4" y="101.3" transform="rotate(-90 161.4 101.3)">AC27</text>
<text x="163.2" y="101.3" transform="rotate(-90 163.2 101.3)">AC21</text>
<text x="165" y="101.3" transform="rotate(-90 165 101.3)">AC17</text>
<text x="166.8" y="101.2" transform="rotate(-90 166.8 101.2)">AV38</text>
<text x="168.5" y="101.4" transform="rotate(-90 168.5 101.4)">AG17</text>
<text x="170.3" y="100.4" transform="rotate(-90 170.3 100.4)">AC9</text>
<text x="172.1" y="100.4" transform="rotate(-90 172.1 100.4)">AC3</text>
<text x="173.9" y="100.3" transform="rotate(-90 173.9 100.3)">R23</text>
<text x="175.6" y="101.2" transform="rotate(-90 175.6 101.2)">AA27</text>
<text x="177.4" y="101.2" transform="rotate(-90 177.4 101.2)">AA19</text>
<text x="179.2" y="100.6" transform="rotate(-90 179.2 100.6)">W19</text>
<text x="11.9" y="102.9">VDD_LOG</text>
<text x="15.6" y="110.8" transform="rotate(-90 15.6 110.8)">1</text>
<text x="17.8" y="113.4">X5R</text>
<text x="24.5" y="110.6" transform="rotate(-90 24.5 110.6)">1</text>
<text x="26.7" y="113.3">X5R</text>
<text x="33.4" y="110.6" transform="rotate(-90 33.4 110.6)">1</text>
<text x="35.6" y="113.3">X5R</text>
<text x="42.3" y="110.6" transform="rotate(-90 42.3 110.6)">1</text>
<text x="44.4" y="113.3">X5R</text>
<text x="15.6" y="116" transform="rotate(-90 15.6 116)">2</text>
<text x="17.8" y="117">C0603</text>
<text x="17.8" y="115.2">6.3V</text>
<text x="24.5" y="115.8" transform="rotate(-90 24.5 115.8)">2</text>
<text x="26.7" y="116.8">C0201</text>
<text x="26.7" y="115">16V</text>
<text x="33.4" y="115.8" transform="rotate(-90 33.4 115.8)">2</text>
<text x="35.6" y="116.8">C0201</text>
<text x="35.6" y="115">16V</text>
<text x="42.3" y="115.8" transform="rotate(-90 42.3 115.8)">2</text>
<text x="44.4" y="116.8">C0201</text>
<text x="44.4" y="115">16V</text>
<text x="12.1" y="124.5">VDD_NPU</text>
<text x="107.9" y="124.3">VDD_CPU</text>
<text x="24.5" y="131.9" transform="rotate(-90 24.5 131.9)">1</text>
<text x="33.4" y="131.9" transform="rotate(-90 33.4 131.9)">1</text>
<text x="42.3" y="131.9" transform="rotate(-90 42.3 131.9)">1</text>
<text x="51.2" y="131.9" transform="rotate(-90 51.2 131.9)">1</text>
<text x="60.1" y="131.9" transform="rotate(-90 60.1 131.9)">1</text>
<text x="120.5" y="131.9" transform="rotate(-90 120.5 131.9)">1</text>
<text x="129.4" y="131.9" transform="rotate(-90 129.4 131.9)">1</text>
<text x="8.5" y="137.3" transform="rotate(-90 8.5 137.3)">2</text>
<text x="8.5" y="132.1" transform="rotate(-90 8.5 132.1)">1</text>
<text x="10.7" y="134.8">X5R</text>
<text x="10.7" y="136.5">6.3V</text>
<text x="15.6" y="137.6" transform="rotate(-90 15.6 137.6)">2</text>
<text x="15.6" y="132.5" transform="rotate(-90 15.6 132.5)">1</text>
<text x="17.8" y="135.1">X5R</text>
<text x="17.8" y="136.9">6.3V</text>
<text x="24.5" y="137.1" transform="rotate(-90 24.5 137.1)">2</text>
<text x="26.7" y="134.6">X5R</text>
<text x="26.7" y="136.4">16V</text>
<text x="33.4" y="137.1" transform="rotate(-90 33.4 137.1)">2</text>
<text x="35.6" y="134.6">X5R</text>
<text x="35.6" y="136.4">16V</text>
<text x="42.3" y="137.1" transform="rotate(-90 42.3 137.1)">2</text>
<text x="44.4" y="134.6">X5R</text>
<text x="44.4" y="136.4">16V</text>
<text x="51.2" y="137.1" transform="rotate(-90 51.2 137.1)">2</text>
<text x="53.3" y="134.6">X5R</text>
<text x="53.3" y="136.4">16V</text>
<text x="60.1" y="137.1" transform="rotate(-90 60.1 137.1)">2</text>
<text x="62.2" y="134.6">X5R</text>
<text x="62.2" y="136.4">16V</text>
<text x="69" y="137.3" transform="rotate(-90 69 137.3)">2</text>
<text x="69" y="132.1" transform="rotate(-90 69 132.1)">1</text>
<text x="71.1" y="134.8">X5R</text>
<text x="71.1" y="136.5">16V</text>
<text x="77.9" y="137.3" transform="rotate(-90 77.9 137.3)">2</text>
<text x="77.9" y="132.1" transform="rotate(-90 77.9 132.1)">1</text>
<text x="80" y="134.8">X5R</text>
<text x="80" y="136.5">16V</text>
<text x="86.7" y="137.3" transform="rotate(-90 86.7 137.3)">2</text>
<text x="86.7" y="132.1" transform="rotate(-90 86.7 132.1)">1</text>
<text x="88.9" y="134.8">X5R</text>
<text x="88.9" y="136.5">16V</text>
<text x="95.6" y="137.3" transform="rotate(-90 95.6 137.3)">2</text>
<text x="95.6" y="132.1" transform="rotate(-90 95.6 132.1)">1</text>
<text x="97.8" y="136.5">X5R</text>
<text x="97.8" y="134.8">16V</text>
<text x="111.6" y="137.3" transform="rotate(-90 111.6 137.3)">2</text>
<text x="111.6" y="132.1" transform="rotate(-90 111.6 132.1)">1</text>
<text x="113.8" y="134.8">X5R</text>
<text x="113.8" y="136.5">6.3V</text>
<text x="120.5" y="137.1" transform="rotate(-90 120.5 137.1)">2</text>
<text x="122.7" y="134.6">X5R</text>
<text x="122.7" y="136.4">16V</text>
<text x="129.4" y="137.1" transform="rotate(-90 129.4 137.1)">2</text>
<text x="131.6" y="134.6">X5R</text>
<text x="131.6" y="136.4">16V</text>
<text x="10.7" y="138.3">C0603</text>
<text x="17.8" y="138.7">C0603</text>
<text x="26.7" y="138.2">C0201</text>
<text x="35.6" y="138.2">C0201</text>
<text x="44.4" y="138.2">C0201</text>
<text x="53.3" y="138.2">C0201</text>
<text x="62.2" y="138.2">C0201</text>
<text x="71.1" y="138.3">C0201</text>
<text x="80" y="138.3">C0201</text>
<text x="88.9" y="138.3">C0201</text>
<text x="97.8" y="138.3">C0201</text>
<text x="113.8" y="138.3">C0402</text>
<text x="122.7" y="138.2">C0201</text>
<text x="131.6" y="138.2">C0201</text>
</g>
<g font-size="1.6" fill="#004080">
<text x="31.1" y="27.4">LOGIC_VDD_1</text>
<text x="31.1" y="29.2">LOGIC_VDD_2</text>
<text x="57.2" y="27.4">NPU_VDD_1</text>
<text x="57.2" y="29.2">NPU_VDD_2</text>
<text x="119.9" y="29.1" transform="rotate(-90 119.9 29.1)">VSS_1</text>
<text x="121.6" y="29.1" transform="rotate(-90 121.6 29.1)">VSS_2</text>
<text x="123.4" y="29.1" transform="rotate(-90 123.4 29.1)">VSS_3</text>
<text x="125.2" y="29.1" transform="rotate(-90 125.2 29.1)">VSS_4</text>
<text x="127" y="29.1" transform="rotate(-90 127 29.1)">VSS_5</text>
<text x="128.8" y="29.1" transform="rotate(-90 128.8 29.1)">VSS_6</text>
<text x="130.5" y="29.1" transform="rotate(-90 130.5 29.1)">VSS_7</text>
<text x="132.3" y="29.1" transform="rotate(-90 132.3 29.1)">VSS_8</text>
<text x="134.1" y="29.1" transform="rotate(-90 134.1 29.1)">VSS_9</text>
<text x="135.9" y="30" transform="rotate(-90 135.9 30)">VSS_10</text>
<text x="137.6" y="30" transform="rotate(-90 137.6 30)">VSS_11</text>
<text x="139.4" y="30" transform="rotate(-90 139.4 30)">VSS_12</text>
<text x="141.2" y="30" transform="rotate(-90 141.2 30)">VSS_13</text>
<text x="143" y="30" transform="rotate(-90 143 30)">VSS_14</text>
<text x="144.8" y="30" transform="rotate(-90 144.8 30)">VSS_15</text>
<text x="146.5" y="30" transform="rotate(-90 146.5 30)">VSS_16</text>
<text x="148.3" y="30" transform="rotate(-90 148.3 30)">VSS_17</text>
<text x="150.1" y="30" transform="rotate(-90 150.1 30)">VSS_18</text>
<text x="151.9" y="30" transform="rotate(-90 151.9 30)">VSS_19</text>
<text x="153.6" y="30" transform="rotate(-90 153.6 30)">VSS_20</text>
<text x="155.4" y="30" transform="rotate(-90 155.4 30)">VSS_21</text>
<text x="157.2" y="30" transform="rotate(-90 157.2 30)">VSS_22</text>
<text x="159" y="30" transform="rotate(-90 159 30)">VSS_23</text>
<text x="160.8" y="30" transform="rotate(-90 160.8 30)">VSS_24</text>
<text x="162.5" y="30" transform="rotate(-90 162.5 30)">VSS_25</text>
<text x="164.3" y="30" transform="rotate(-90 164.3 30)">VSS_26</text>
<text x="166.1" y="30" transform="rotate(-90 166.1 30)">VSS_27</text>
<text x="167.9" y="30" transform="rotate(-90 167.9 30)">VSS_28</text>
<text x="169.7" y="30" transform="rotate(-90 169.7 30)">VSS_29</text>
<text x="171.4" y="30" transform="rotate(-90 171.4 30)">VSS_30</text>
<text x="173.2" y="30" transform="rotate(-90 173.2 30)">VSS_31</text>
<text x="175" y="30" transform="rotate(-90 175 30)">VSS_32</text>
<text x="176.8" y="30" transform="rotate(-90 176.8 30)">VSS_33</text>
<text x="178.5" y="30" transform="rotate(-90 178.5 30)">VSS_34</text>
<text x="31.1" y="30.9">LOGIC_VDD_3</text>
<text x="31.1" y="32.7">LOGIC_VDD_4</text>
<text x="57.2" y="34.5">NPU_VDD_5</text>
<text x="57.2" y="30.9">NPU_VDD_3</text>
<text x="57.2" y="32.7">NPU_VDD_4</text>
<text x="109.3" y="32.7">VSS_70</text>
<text x="109.3" y="34.5">VSS_69</text>
<text x="183.5" y="32.7">VSS_35</text>
<text x="183.5" y="34.5">VSS_36</text>
<text x="54.3" y="41.6">NPU_VDD_COM</text>
<text x="57.2" y="36.3">NPU_VDD_6</text>
<text x="57.2" y="38.1">NPU_VDD_7</text>
<text x="109.3" y="41.6">VSS_65</text>
<text x="109.3" y="38.1">VSS_67</text>
<text x="109.3" y="36.3">VSS_68</text>
<text x="109.3" y="39.8">VSS_66</text>
<text x="183.5" y="36.3">VSS_37</text>
<text x="183.5" y="38.1">VSS_38</text>
<text x="183.5" y="39.8">VSS_39</text>
<text x="183.5" y="41.6">VSS_40</text>
<text x="31.1" y="46.9">EFUSE_VQPS</text>
<text x="57" y="46.9">ARM_VDD_1</text>
<text x="109.3" y="46.9">VSS_62</text>
<text x="109.3" y="45.2">VSS_63</text>
<text x="109.3" y="43.4">VSS_64</text>
<text x="182.4" y="45.2">AVSS1_1</text>
<text x="182.4" y="46.9">AVSS1_2</text>
<text x="57" y="48.7">ARM_VDD_2</text>
<text x="109.3" y="48.7">VSS_61</text>
<text x="109.3" y="50.5">VSS_60</text>
<text x="109.3" y="52.3">VSS_59</text>
<text x="182.4" y="48.7">AVSS1_3</text>
<text x="182.4" y="50.5">AVSS1_4</text>
<text x="182.4" y="52.3">AVSS1_5</text>
<text x="109.3" y="55.8">VSS_57</text>
<text x="109.3" y="59.4">VSS_55</text>
<text x="109.3" y="57.6">VSS_56</text>
<text x="109.3" y="54.1">VSS_58</text>
<text x="182.4" y="57.6">AVSS1_8</text>
<text x="182.4" y="54.1">AVSS1_6</text>
<text x="182.4" y="55.8">AVSS1_7</text>
<text x="182.4" y="59.4">AVSS1_9</text>
<text x="109.3" y="64.7">VSS_52</text>
<text x="109.3" y="62.9">VSS_53</text>
<text x="109.3" y="61.2">VSS_54</text>
<text x="182.4" y="62.9">AVSS2_1</text>
<text x="182.4" y="64.7">AVSS2_2</text>
<text x="109.3" y="71.8">VSS_48</text>
<text x="109.3" y="70.1">VSS_49</text>
<text x="109.3" y="68.3">VSS_50</text>
<text x="109.3" y="66.5">VSS_51</text>
<text x="182.4" y="66.5">AVSS2_3</text>
<text x="182.4" y="68.3">AVSS2_4</text>
<text x="182.4" y="70.1">AVSS2_5</text>
<text x="182.4" y="71.8">AVSS2_6</text>
<text x="109.3" y="77.2">VSS_45</text>
<text x="109.3" y="75.4">VSS_46</text>
<text x="109.3" y="73.6">VSS_47</text>
<text x="182.4" y="73.6">AVSS2_7</text>
<text x="182.4" y="75.4">AVSS2_8</text>
<text x="182.4" y="77.2">AVSS2_9</text>
<text x="109.3" y="82.5">VSS_42</text>
<text x="109.3" y="80.7">VSS_43</text>
<text x="109.3" y="79">VSS_44</text>
<text x="181.5" y="82.5">AVSS2_12</text>
<text x="181.5" y="79">AVSS2_10</text>
<text x="181.5" y="80.7">AVSS2_11</text>
<text x="109.3" y="84.3">VSS_41</text>
<text x="109.3" y="87.8">Rk1808_Socket1</text>
<text x="109.3" y="89.6">Rk1808_Socket2</text>
<text x="181.5" y="84.3">AVSS2_13</text>
<text x="181.5" y="87.8">AVSS2_15</text>
<text x="181.5" y="86.1">AVSS2_14</text>
<text x="109.3" y="91.4">Rk1808_Socket3</text>
<text x="109.3" y="93.2">Rk1808_Socket4</text>
<text x="125.2" y="95.1" transform="rotate(-90 125.2 95.1)">VSS_102</text>
<text x="127" y="95.1" transform="rotate(-90 127 95.1)">VSS_101</text>
<text x="128.8" y="95.1" transform="rotate(-90 128.8 95.1)">VSS_100</text>
<text x="130.5" y="95.1" transform="rotate(-90 130.5 95.1)">VSS_99</text>
<text x="132.3" y="95.1" transform="rotate(-90 132.3 95.1)">VSS_98</text>
<text x="134.1" y="95.1" transform="rotate(-90 134.1 95.1)">VSS_97</text>
<text x="135.9" y="95.1" transform="rotate(-90 135.9 95.1)">VSS_96</text>
<text x="137.6" y="95.1" transform="rotate(-90 137.6 95.1)">VSS_95</text>
<text x="139.4" y="95.1" transform="rotate(-90 139.4 95.1)">VSS_94</text>
<text x="141.2" y="95.1" transform="rotate(-90 141.2 95.1)">VSS_93</text>
<text x="143" y="95.1" transform="rotate(-90 143 95.1)">VSS_92</text>
<text x="144.8" y="95.1" transform="rotate(-90 144.8 95.1)">VSS_91</text>
<text x="146.5" y="95.1" transform="rotate(-90 146.5 95.1)">VSS_90</text>
<text x="148.3" y="95.1" transform="rotate(-90 148.3 95.1)">VSS_89</text>
<text x="150.1" y="95.1" transform="rotate(-90 150.1 95.1)">VSS_88</text>
<text x="151.9" y="95.1" transform="rotate(-90 151.9 95.1)">VSS_87</text>
<text x="153.6" y="95.1" transform="rotate(-90 153.6 95.1)">VSS_86</text>
<text x="155.4" y="95.1" transform="rotate(-90 155.4 95.1)">VSS_85</text>
<text x="157.2" y="95.1" transform="rotate(-90 157.2 95.1)">VSS_84</text>
<text x="159" y="95.1" transform="rotate(-90 159 95.1)">VSS_83</text>
<text x="160.8" y="95.1" transform="rotate(-90 160.8 95.1)">VSS_82</text>
<text x="162.5" y="95.1" transform="rotate(-90 162.5 95.1)">VSS_81</text>
<text x="164.3" y="95.1" transform="rotate(-90 164.3 95.1)">VSS_80</text>
<text x="166.1" y="95.1" transform="rotate(-90 166.1 95.1)">VSS_79</text>
<text x="167.9" y="95.1" transform="rotate(-90 167.9 95.1)">VSS_78</text>
<text x="169.7" y="95.1" transform="rotate(-90 169.7 95.1)">VSS_77</text>
<text x="171.4" y="95.1" transform="rotate(-90 171.4 95.1)">VSS_76</text>
<text x="173.2" y="95.1" transform="rotate(-90 173.2 95.1)">VSS_75</text>
<text x="175" y="95.1" transform="rotate(-90 175 95.1)">VSS_74</text>
<text x="176.8" y="95.1" transform="rotate(-90 176.8 95.1)">VSS_73</text>
<text x="178.5" y="95.1" transform="rotate(-90 178.5 95.1)">VSS_72</text>
<text x="180.3" y="95.1" transform="rotate(-90 180.3 95.1)">VSS_71</text>
<text x="181.5" y="93.2">VSS_COM</text>
</g>
<text font-size="1.6" fill="#f00" x="78.2" y="41.3">VDD_NPU_FB</text>
<text font-size="1.6" fill="#0f0" x="14.2" y="60.1">DNP</text>
<g font-size="1.3">
<text x="22.2" y="1.3">5</text>
<text x="63.1" y="1.3">4</text>
<text x="103.9" y="1.3">3</text>
<text x="144.8" y="1.3">2</text>
<text x="185.6" y="1.3">1</text>
<text x=".4" y="20.8">D</text>
<text x="206.5" y="20.8">D</text>
<text x=".4" y="56.6">C</text>
<text x="206.5" y="56.6">C</text>
<text x=".4" y="92.5">B</text>
<text x="206.5" y="92.5">B</text>
<text x=".4" y="128.3">A</text>
<text x="206.5" y="128.3">A</text>
<text x="22.2" y="146.4">5</text>
<text x="63.1" y="146.4">4</text>
<text x="103.9" y="146.4">3</text>
<text x="144.8" y="146.4">2</text>
<text x="185.6" y="146.4">1</text>
</g>
<g font-size="1.2">
<text x="155.6" y="141.6">Date:</text>
<text x="165.2" y="141.6">Friday, February 15, 2019</text>
<text x="191.1" y="141.6">Rev:</text>
<text x="197.2" y="141.6">V1.0</text>
<text x="155.6" y="144.1">Designed by:</text>
<text x="165.4" y="144.1">Rzf</text>
<text x="191" y="144.1">Sheet:</text>
<text x="197.7" y="144.1">10</text>
<text x="200" y="144.1">of</text>
<text x="202" y="144.1">99</text>
</g>
</svg>
